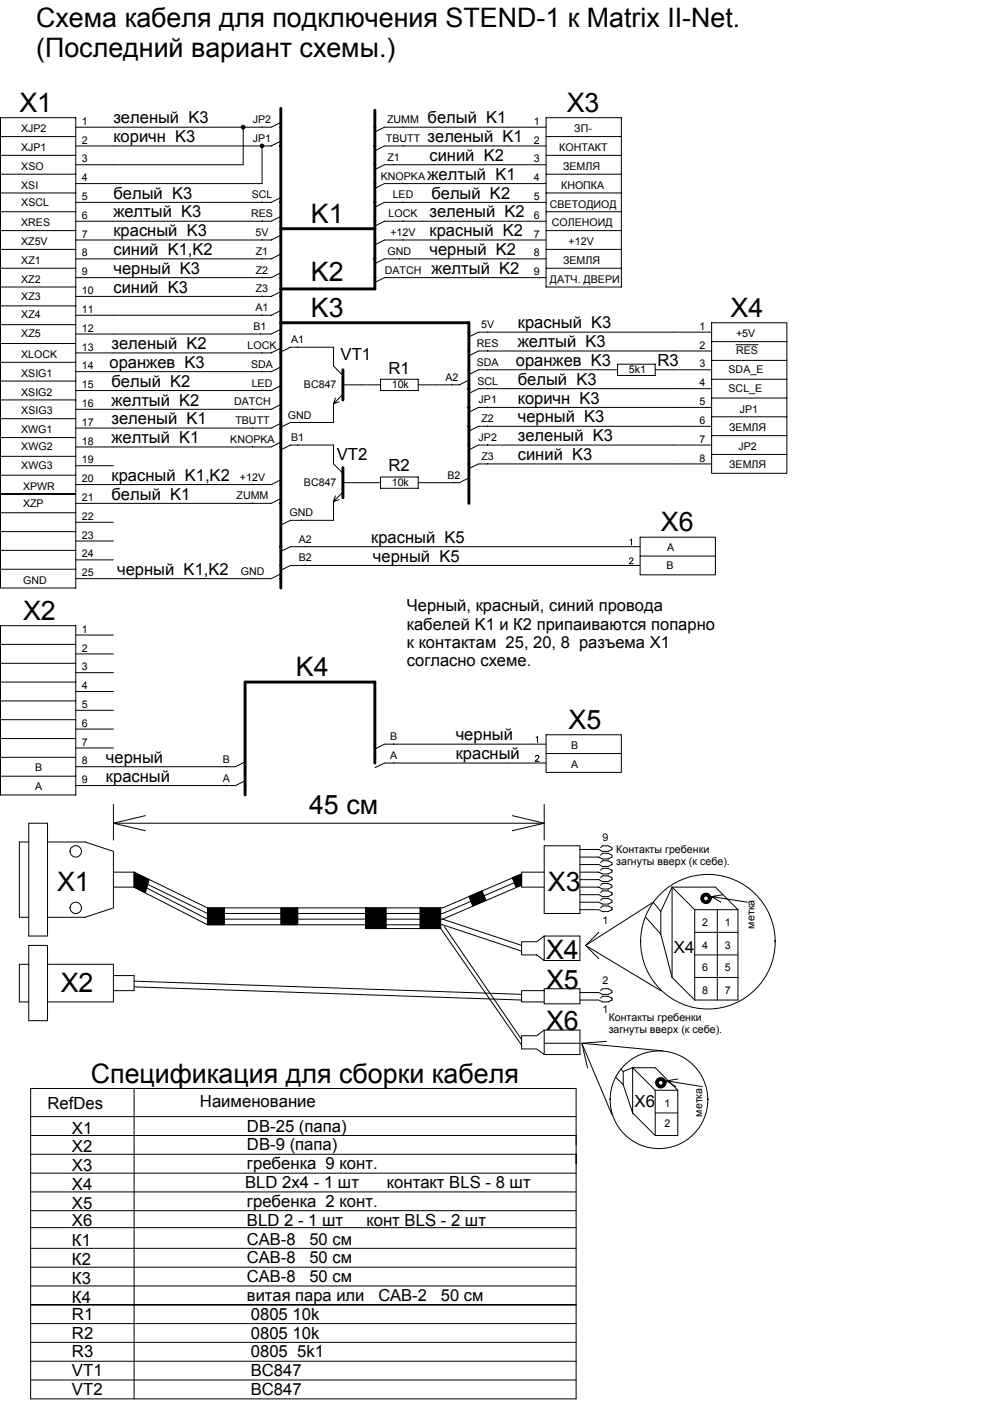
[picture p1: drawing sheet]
<svg xmlns="http://www.w3.org/2000/svg" width="210mm" height="297mm" viewBox="0 0 210 297" stroke-linecap="round" stroke-linejoin="round" font-family="sans-serif">
<g fill="none" stroke="#000" stroke-width=".21">
<path d="M.1 25h16v99.7h-16zM.1 36.9h16M.1 32.9h16M.1 29h16M16.1 27h35.5M51.6 27v7.9h-35.5M55.6 26.9l-4 .1M55.6 30.8v8.1h-39.5M59.5 29.9l-2 1h-41.4M59.5 26l-2 1h-1.9M83.5 34.8v.1M85.5 26.9v.1"/>
<path d="M85.5 30.8v.1M85.5 38.8v.1M115.8 30.9h-34.3l-2 1.1M115.8 27h-34.3l-2 1M115.8 34.9h-34.3l-2 1M115.8 38.9h-34.3l-2 1M115.8 25h15.9v35.9h-15.9zM115.8 36.9h15.9M115.8 32.9h15.9M115.8 29h15.9M.1 56.9h16M.1 52.9h16"/>
<path d="M.1 48.9h16M.1 44.9h16M.1 40.9h16M55.6 42.8v.1M55.6 46.8v.1M55.6 50.8v.1M55.6 54.8v.1M55.6 58.8v.1M59.5 57.8l-2 1.1h-41.4M59.5 53.9l-2 1h-41.4M59.5 49.9l-2 1h-41.4M59.5 45.9l-2 1h-41.4"/>
<path d="M59.5 41.9l-2 1h-41.4M84.7 54.8v.1M85.5 42.8v.1M85.5 46.8v.1M85.5 50.8v.1M85.5 58.8v.1M115.8 58.9h-34.3l-2 1M115.8 54.9h-34.3l-2 1M115.8 46.9h-34.3l-2 1M115.8 50.9h-34.3l-2 1M115.8 42.9h-34.3l-2 1M115.8 56.9h15.9"/>
<path d="M115.8 52.9h15.9M115.8 48.9h15.9M115.8 44.9h15.9M115.8 40.9h15.9M.1 76.8h16M.1 72.8h16M.1 68.8h16M.1 64.9h16M.1 60.9h16M55.2 70.7v.1M55.6 62.8h.1M55.6 66.7v.1"/>
<path d="M55.6 74.7v.1M55.6 78.7v.1M59.5 77.8l-2 1h-41.4M59.5 73.8l-2 1h-41.4M59.5 65.8l-2 1h-41.4M59.5 61.8l-2 1h-41.4M59.5 69.8l-2 1h-41.4M59.5 74.6l2.1-1h9.1v4l2 2M63.1 73.5v.1M103.4 70.3v.1M103.4 74.3v.1M103.4 78.3v.1"/>
<path d="M130.9 77.2h8v2.4h-8zM130.9 78.4h-29.4l-2.1 1M138.9 78.4h12M150.9 68.4h15.9v32h-15.9zM150.9 74.4h-49.4l-2.1 1M150.9 70.4h-49.4l-2.1 1M150.9 72.4h15.9M150.9 76.4h15.9M156.1 73.1h4.6M.1 96.8h16M.1 92.8h16M.1 88.8h16"/>
<path d="M.1 84.8h16M.1 80.8h16M16.1 98.7h7.9M53.6 86.7v.1M53.6 90.7v.1M53.6 94.7v.1M55.6 82.7v.1M59.5 89.8l-2 1h-41.4M59.5 85.8l-2 1h-41.4M59.5 81.8l-2 1h-41.4M59.5 93.7l-2 1.1h-41.4M59.5 95.4l2.1-1h9.1v4l2 2"/>
<path d="M63.1 94.3v.1M63.5 89.5v.1M70.7 85.6v4h-9.1l-2.1 1M71.1 84.4l-.4 1.2M71.9 85.2l-1.2 .4M72.7 81.6h8M72.7 83.6l-2 2M80.7 80.4h8v2.4h-8zM95.8 81.5v.1M99.4 80.6l-2 1h-8.7M103.4 82.3v.1M103.4 86.3v.1"/>
<path d="M103.4 90.3v.1M103.4 94.3v.1M103.4 98.3v.1M150.9 98.4h-49.4l-2.1 1M150.9 90.4h-49.4l-2.1 1M150.9 86.4h-49.4l-2.1 1M150.9 94.4h-49.4l-2.1 1M150.9 82.4h-49.4l-2.1 1M150.9 80.4h15.9M150.9 84.4h15.9M150.9 88.4h15.9M150.9 92.4h15.9"/>
<path d="M150.9 96.4h15.9M.1 116.7h16M.1 112.7h16M.1 108.7h16M.1 104.7h16M.1 100.8h16M16.1 110.7h7.9M16.1 114.7h7.9M16.1 118.7h7.9M53.6 102.6v.1M53.6 106.6v.1M59.5 101.7l-2 1h-41.4"/>
<path d="M59.5 105.7l-2 1h-41.4M63.9 110.2v.1M64.7 115.8v.1M64.7 119.8v.1M70.7 106.3v4h-9.1l-2.1 1M71.1 105.1l-.4 1.2M71.9 105.9l-1.2 .4M72.7 102.3h8M72.7 104.3l-2 2M80.7 101.1h8v2.4h-8zM96.2 102.2v.1M99.4 101.3l-2 1h-8.7"/>
<path d="M133.5 118.6l.2-.3h.3l.2 .2-.2 .4-.6 .6h.9M133.6 114.5l.3-.2v1.2M135.7 113.9h16v8h-16zM135.7 119.9h-74.1l-2.1 1M135.7 115.9h-74.1l-2.1 1M135.7 117.9h16M.1 132.7h16v35.9h-16zM.1 136.6h16M.1 120.7h16M16.1 134.6h7.9M16.1 138.6h7.9M53.6 122.6v.1"/>
<path d="M59.5 121.7l-2 1h-41.4M.1 156.6h16M.1 152.6h16M.1 148.6h16M.1 144.6h16M.1 140.6h16M16.1 142.6h7.9M16.1 146.6h7.9M16.1 150.6h7.9M16.1 154.6h7.9M16.1 158.6h7.9M83.5 157.7v.1"/>
<path d="M113.7 156.4l.3-.2v1.2M115.8 155.8h15.9v8h-15.9zM115.8 157.8h-34.3l-2 1M115.8 159.8h15.9M.1 164.6h16M.1 160.6h16M6.1 178.5h-2v16h2M6.1 174.5h4v24h-4zM10.1 178.5h8l5.9 2v12l-5.9 2h-8M24 170.5v7.6M24 174.5h91.4M24 174.5l6.8 1.6"/>
<path d="M30.8 172.9l-6.8 1.6M48 162.5v.1M48 166.5v.1M52 161.5l-2.1 1.1h-33.8M52 165.5l-2.1 1.1h-33.8M83.5 161.7v.1M108.6 172.9l6.8 1.6M113.5 160.5l.3-.3h.2l.3 .2-.2 .4-.6 .6h.8M115.4 170.5v7.6M115.4 179.3h7.6v14.4h-7.6zM115.4 174.5l-6.8 1.6M115.8 161.8h-34.3l-2 1"/>
<path d="M127.3 179.7l.4-.4h1.2l.9 .4v.4l-.9 .4h-1.2l-.7-.4h-4M24 188.1h4.4M24 184.9h4.4M28.4 184.9v3.2M28.4 184.9l15.6 7.6h49.9l16.7-7.2M28.4 186.1l15.6 7.6h49.9l16.7-7.2M28.4 188.1l15.6 8h49.9l16.7 5.6M28.4 186.9l15.6 8h49.9M77.5 196.9h16l17.1 24.7M93.9 194.9l16.7 5.5M94.2 196.5l16.4 23.9M102.2 188.9l-2.8 1.2"/>
<path d="M110.6 187.7l-16.7 7.2M115.4 198.5l-1.6 1.2h-3.2v2.8h3.2l1.6 1.1M115.4 198.5v5.1M115.4 184.9h-4.8v3.2h4.8M115.4 198.5h7.6v5.1h-7.6M127 197.7l-2.8 2.7M127.3 192.5l.4-.4h1.2l.9 .4v.4l-.9 .4h-1.2l-.7-.4h-4M127.3 189.3l.4-.4h1.2l.9 .4v.4l-.9 .4h-1.2l-.7-.4h-4M127.3 182.9l.4-.4h1.2l.9 .4v.4l-.9 .4h-1.2l-.7-.4h-4M127.3 190.9l.4-.4h1.2l.9 .4v.4l-.9 .4h-1.2l-.7-.4h-4M127.3 187.7l.4-.4h1.2l.9 .4v.4l-.9 .4h-1.2l-.7-.4h-4M127.3 184.5l.4-.4h1.2l.9 .4v.4l-.9 .4h-1.2l-.7-.4h-4"/>
<path d="M127.3 181.3l.4-.4h1.2l.9 .4v.4l-.9 .4h-1.2l-.7-.4h-4M127.3 186.1l.4-.4h1.2l.9 .4v.4l-.9 .4h-1.2l-.7-.4h-4M136.9 194.5l3.2 3.6M140.1 193.3l-1.6-2-14.3 9.1M140.1 193.3v4.8M140.1 198.1l2.4 9.1M142.5 188.1h9.2l4.8 4.8M142.5 188.1v19.1M142.5 188.1l-2.4 5.2M142.5 188.1l4.8 4.8M147.3 192.9v19.1M147.3 192.9h9.2"/>
<path d="M147.3 197.7h9.2M152.1 192.9v19.1M152.9 191.3l-2-1.2 7.6 1.2M153.3 189.7l-2.4 .4M156.5 192.9v19.1h-9.2M6.1 204.4h-2v8h2M6.1 200.4h4v16h-4zM10.1 204.4h13.9v8h-13.9M24 206.8h4.4v3.2h-4.4M28.4 209.2l82.2 2.8M28.4 208l82.2 2.8M110.6 212v.4h4.8"/>
<path d="M115.4 218.4l-1.6 1.2h-3.2v2.8h3.2l1.6 1.2M115.4 210h-4.8v2M115.4 209.6h7.6v3.2h-7.6zM115.4 218.4v5.2M115.4 218.4h7.6v5.2h-7.6M124.2 200.4l2.8 2.8M124.2 200.4l15.9 9.6M127.3 211.6l.4-.4h1.2l.9 .4v.4l-.9 .4h-1.2l-.7-.4h-4M127.3 210l.4-.4h1.2l.9 .4v.4l-.9 .4h-1.2l-.7-.4h-4M142.5 207.2l4.8 4.8M147.3 207.2h9.2M147.3 202.5h9.2"/>
<path d="M6.5 230.8h115.7v65.8h-115.7zM6.5 236.7h115.7M28.4 230.8v65.8M115.4 221.2h7.6M128.5 220.8l-5.1 .4 1.2 5.2M130.5 228.4l1.6 1.6M131.7 226.8l.4 .4M132.1 227.2l2-.8h4.8l4.8 4.8M132.1 227.2v2.8M132.1 230l2 6M134.1 236l4.8 4.7M138.9 231.2v9.5"/>
<path d="M138.9 231.2l-4.8-4.8v9.6M138.9 236h4.8M138.9 231.2h4.8M140.5 222.8l-17.1-1.6 6.4 15.1M141.3 229.2l2 1.2M141.3 229.2l7.6 1.2M143.7 228.8l-2.4 .4M143.7 231.2v9.5h-4.8M6.5 240.7h115.7M6.5 256.7h115.7M6.5 252.7h115.7M6.5 248.7h115.7"/>
<path d="M6.5 244.7h115.7M6.5 272.6h115.7M6.5 268.7h115.7M6.5 260.3h115.7M6.5 264.7h115.7M122.2 276.6h-115.7h115.7M6.5 292.6h115.7M6.5 288.6h115.7M6.5 284.6h115.7M6.5 280.6h115.7"/>
<circle cx="16.1" cy="192.5" r="1.21"/>
<circle cx="16.1" cy="180.5" r="1.21"/>
<circle cx="150.1" cy="199.7" r="14.3"/>
<circle cx="139.7" cy="233.2" r="10.4"/>
</g>
<g fill="#000" stroke="#000" stroke-width=".21">
<path d="M28.4 184.9l3.2 1.6-.8 2.8-2.4-1.2z" fill-rule="evenodd"/>
<path d="M44 192.5h3.6v3.6h-3.6z" fill-rule="evenodd"/>
<path d="M59.5 192.5h3.6v3.6h-3.6z" fill-rule="evenodd"/>
<path d="M77.5 192.5v4.4h4.4v-4.4z" fill-rule="evenodd"/>
<path d="M89 192.5v4.4h4.5v-4.4z" fill-rule="evenodd"/>
<path d="M99.4 190.1l2.8-1.2 .8 2-2.8 1.2z" fill-rule="evenodd"/>
<path d="M108.6 186.1l2-.8v2.4l-1.2 .4z" fill-rule="evenodd"/>
<circle cx="51.6" cy="27" r=".39"/>
<circle cx="55.6" cy="30.9" r=".39"/>
</g>
<path d="M59.5 23v101.7M79.5 23.4v37.9h-20M59.5 48.5h20M59.5 68.4h39.9v38.3M72.7 78.4v6.4M72.7 99.1v6.4M79.5 161.8v-17.2h-27.5v24" fill="none" stroke="#000" stroke-width=".61"/>
<g fill="none" stroke="#000" stroke-width=".8">
<circle cx="149.7" cy="190.5" r=".81"/>
<circle cx="140.1" cy="229.6" r=".81"/>
</g>
<g font-size="5.7">
<text x="7.7" y="5.8">Схема кабеля для подключения STEND-1 к Matrix II-Net.</text>
<text x="7.7" y="12.1">(Последний вариант схемы.)</text>
<text x="4.1" y="23.7">Х1</text>
<text x="120.2" y="23.7">Х3</text>
<text x="65.9" y="47.3">K1</text>
<text x="65.9" y="59.6">K2</text>
<text x="65.9" y="67.2">K3</text>
<text x="154.9" y="67.2">Х4</text>
<text x="140.1" y="112.7">Х6</text>
<text x="4.9" y="131.4">Х2</text>
<text x="62.7" y="143.4">K4</text>
<text x="120.6" y="154.6">Х5</text>
<text x="65.5" y="172.5">45 см</text>
<text x="12.1" y="188.9">Х1</text>
<text x="116.2" y="188.9">Х3</text>
<text x="115.8" y="203.2">Х4</text>
<text x="115.8" y="209.6">Х5</text>
<text x="12.9" y="210.4">Х2</text>
<text x="115.8" y="218.4">Х6</text>
<text x="19.3" y="229.6">Спецификация для сборки кабеля</text>
</g>
<g font-size="3.5">
<text x="24" y="26.2">зеленый K3</text>
<text x="90.7" y="26.2">белый K1</text>
<text x="24" y="30.1">коричн K3</text>
<text x="90.7" y="30.1">зеленый K1</text>
<text x="91.1" y="34.1">синий K2</text>
<text x="90.7" y="38.1">желтый K1</text>
<text x="24" y="42.1">белый K3</text>
<text x="24" y="46.1">желтый K3</text>
<text x="91.1" y="46.1">зеленый K2</text>
<text x="91.5" y="42.1">белый K2</text>
<text x="24" y="50.1">красный K3</text>
<text x="91.1" y="50.1">красный K2</text>
<text x="24" y="58.1">черный K3</text>
<text x="24" y="54.1">синий K1,K2</text>
<text x="91.1" y="54.1">черный K2</text>
<text x="91.5" y="58.1">желтый K2</text>
<text x="24" y="62">синий K3</text>
<text x="109.8" y="69.6">красный K3</text>
<text x="23.2" y="78">оранжев K3</text>
<text x="23.6" y="74">зеленый K2</text>
<text x="72.2" y="76.4">VT1</text>
<text x="109.4" y="77.6">оранжев K3</text>
<text x="109.8" y="73.6">желтый K3</text>
<text x="139.4" y="77.6">R3</text>
<text x="23.6" y="82">белый K2</text>
<text x="82.4" y="79.2">R1</text>
<text x="109.8" y="81.6">белый K3</text>
<text x="23.6" y="86">желтый K2</text>
<text x="23.6" y="90">зеленый K1</text>
<text x="109.8" y="85.6">коричн K3</text>
<text x="109.8" y="89.6">черный K3</text>
<text x="23.6" y="94">желтый K1</text>
<text x="109.8" y="93.6">зеленый K3</text>
<text x="23.6" y="101.9">красный K1,K2</text>
<text x="71.4" y="97.6">VT2</text>
<text x="82.4" y="99.9">R2</text>
<text x="109.8" y="97.6">синий K3</text>
<text x="23.6" y="105.9">белый K1</text>
<text x="78.7" y="115.1">красный K5</text>
<text x="79.1" y="119.1">черный K5</text>
<text x="24.8" y="121.9">черный K1,K2</text>
<text x="86.3" y="129.6">Черный, красный, синий провода</text>
<text x="86.3" y="137.4">к контактам 25, 20, 8 разъема Х1</text>
<text x="86.3" y="133.5">кабелей K1 и К2 припаиваются попарно</text>
<text x="86.3" y="141.3">согласно схеме.</text>
<text x="22.5" y="161.8">черный</text>
<text x="96.6" y="161">красный</text>
<text x="96.6" y="157">черный</text>
<text x="22.5" y="165.8">красный</text>
<text x="142.9" y="202.1">Х4</text>
<text x="10.1" y="235.2">RefDes</text>
<text x="42.4" y="234.8">Наименование</text>
<text x="52.4" y="239.9">DB-25 (папа)</text>
<text x="134.5" y="234.8">Х6</text>
<text x="15.3" y="244.3">Х2</text>
<text x="15.3" y="240.3">Х1</text>
<text x="52.4" y="243.9">DB-9 (папа)</text>
<text x="15.3" y="248.3">Х3</text>
<text x="52" y="251.9">BLD 2x4 - 1 шт</text>
<text x="52.4" y="247.9">гребенка 9 конт.</text>
<text x="82" y="251.9">контакт BLS - 8 шт</text>
<text x="15.3" y="256.3">Х5</text>
<text x="15.3" y="252.3">Х4</text>
<text x="52.4" y="255.9">гребенка 2 конт.</text>
<text x="15.3" y="259.9">Х6</text>
<text x="52.4" y="263.9">CAB-8</text>
<text x="52.4" y="259.9">BLD 2 - 1 шт</text>
<text x="65.6" y="263.9">50 см</text>
<text x="77.7" y="259.9">конт BLS - 2 шт</text>
<text x="15.3" y="264.3">К1</text>
<text x="15.3" y="268.3">К2</text>
<text x="52.4" y="267.9">CAB-8</text>
<text x="65.6" y="267.9">50 см</text>
<text x="15.3" y="272.2">К3</text>
<text x="52.4" y="271.8">CAB-8</text>
<text x="52.4" y="275.8">витая пара или</text>
<text x="65.6" y="271.8">50 см</text>
<text x="80.2" y="275.8">CAB-2</text>
<text x="93.5" y="275.8">50 см</text>
<text x="15.3" y="276.2">К4</text>
<text x="15.3" y="279.8">R1</text>
<text x="53.2" y="279.8">0805 10k</text>
<text x="15.3" y="287.8">R3</text>
<text x="15.3" y="283.8">R2</text>
<text x="53.2" y="287.8">0805 5k1</text>
<text x="53.2" y="283.8">0805 10k</text>
<text x="15.3" y="291.8">VT1</text>
<text x="53.2" y="291.8">BC847</text>
<text x="15.3" y="295.8">VT2</text>
<text x="53.2" y="295.8">BC847</text>
</g>
<g font-size="2.3">
<text x="4.5" y="28">XJP2</text>
<text x="17.4" y="26.5">1</text>
<text x="53.6" y="26.1">JP2</text>
<text x="82.1" y="26.1">ZUMM</text>
<text x="113.2" y="26.5">1</text>
<text x="121.8" y="28">ЗП-</text>
<text x="4.5" y="32">XJP1</text>
<text x="17.4" y="30.4">2</text>
<text x="17.4" y="34.4">3</text>
<text x="53.6" y="30.1">JP1</text>
<text x="81.8" y="30.1">TBUTT</text>
<text x="82.1" y="34.1">Z1</text>
<text x="113.2" y="30.4">2</text>
<text x="113.2" y="34.4">3</text>
<text x="118.6" y="32">КОНТАКТ</text>
<text x="4.5" y="40">XSI</text>
<text x="4.5" y="36">XSO</text>
<text x="17.4" y="38.4">4</text>
<text x="80.8" y="38.1">KNOPKA</text>
<text x="113.2" y="38.4">4</text>
<text x="119" y="40">КНОПКА</text>
<text x="119.4" y="36">ЗЕМЛЯ</text>
<text x="4.5" y="47.9">XRES</text>
<text x="4.5" y="43.6">XSCL</text>
<text x="17.4" y="42.4">5</text>
<text x="17.4" y="46.4">6</text>
<text x="53.2" y="46.1">RES</text>
<text x="53.4" y="42.1">SCL</text>
<text x="82.4" y="46.1">LOCK</text>
<text x="83.3" y="42.1">LED</text>
<text x="113.2" y="42.4">5</text>
<text x="113.2" y="46.4">6</text>
<text x="116.6" y="44">СВЕТОДИОД</text>
<text x="117" y="48">СОЛЕНОИД</text>
<text x="4.5" y="52">XZ5V</text>
<text x="17.4" y="50.4">7</text>
<text x="54.2" y="50">5V</text>
<text x="82.8" y="50">+12V</text>
<text x="113.2" y="50.4">7</text>
<text x="120.6" y="52">+12V</text>
<text x="4.5" y="59.9">XZ2</text>
<text x="4.5" y="56">XZ1</text>
<text x="17.4" y="54.4">8</text>
<text x="17.4" y="58.4">9</text>
<text x="54.2" y="54">Z1</text>
<text x="54.2" y="58">Z2</text>
<text x="81.6" y="58">DATCH</text>
<text x="82.1" y="54">GND</text>
<text x="113.2" y="54.4">8</text>
<text x="113.2" y="58.4">9</text>
<text x="116.6" y="59.9">ДАТЧ. ДВЕРИ</text>
<text x="119.4" y="56">ЗЕМЛЯ</text>
<text x="4.5" y="63.5">XZ3</text>
<text x="17.4" y="62.3">10</text>
<text x="54.2" y="66">A1</text>
<text x="54.2" y="62">Z3</text>
<text x="4.5" y="67.5">XZ4</text>
<text x="4.5" y="71.5">XZ5</text>
<text x="17.4" y="66.3">11</text>
<text x="17.4" y="70.3">12</text>
<text x="53.8" y="70">B1</text>
<text x="102" y="69.6">5V</text>
<text x="148.3" y="69.9">1</text>
<text x="156.1" y="71.5">+5V</text>
<text x="4.5" y="75.8">XLOCK</text>
<text x="17.4" y="74.3">13</text>
<text x="52.5" y="74">LOCK</text>
<text x="53.2" y="78">SDA</text>
<text x="61.7" y="72.8">A1</text>
<text x="101.1" y="73.6">RES</text>
<text x="101.1" y="77.6">SDA</text>
<text x="148.3" y="73.9">2</text>
<text x="148.3" y="77.9">3</text>
<text x="156.1" y="75.1">RES</text>
<text x="4.5" y="79.8">XSIG1</text>
<text x="4.5" y="83.9">XSIG2</text>
<text x="17.4" y="78.3">14</text>
<text x="17.4" y="82.3">15</text>
<text x="53.4" y="82">LED</text>
<text x="64.5" y="82.4">BC847</text>
<text x="83.1" y="82.3">10k</text>
<text x="94.4" y="80.8">A2</text>
<text x="101.2" y="81.6">SCL</text>
<text x="133.3" y="79.1">5k1</text>
<text x="148.3" y="81.9">4</text>
<text x="154.5" y="79.1">SDA_E</text>
<text x="154.5" y="83.1">SCL_E</text>
<text x="4.5" y="87.9">XSIG3</text>
<text x="17.4" y="86.3">16</text>
<text x="49.7" y="85.9">DATCH</text>
<text x="49.9" y="89.9">TBUTT</text>
<text x="61" y="88.7">GND</text>
<text x="101.5" y="85.5">JP1</text>
<text x="102.1" y="89.5">Z2</text>
<text x="148.3" y="85.9">5</text>
<text x="148.3" y="89.9">6</text>
<text x="156.9" y="87.5">JP1</text>
<text x="4.5" y="91.9">XWG1</text>
<text x="4.5" y="95.4">XWG2</text>
<text x="17.4" y="90.3">17</text>
<text x="17.4" y="94.3">18</text>
<text x="48.8" y="93.9">KNOPKA</text>
<text x="61.7" y="93.5">B1</text>
<text x="101.5" y="93.5">JP2</text>
<text x="148.3" y="93.9">7</text>
<text x="154.6" y="91.3">ЗЕМЛЯ</text>
<text x="156.6" y="95.3">JP2</text>
<text x="4.5" y="99.4">XWG3</text>
<text x="17.4" y="98.2">19</text>
<text x="50.9" y="101.9">+12V</text>
<text x="94.8" y="101.5">B2</text>
<text x="102.1" y="97.5">Z3</text>
<text x="148.3" y="97.9">8</text>
<text x="154.6" y="99.3">ЗЕМЛЯ</text>
<text x="4.9" y="103.8">XPWR</text>
<text x="4.9" y="107.4">XZP</text>
<text x="17.4" y="102.2">20</text>
<text x="17.4" y="106.2">21</text>
<text x="50.2" y="105.9">ZUMM</text>
<text x="64.5" y="103.1">BC847</text>
<text x="83.1" y="103">10k</text>
<text x="17.4" y="110.2">22</text>
<text x="61.4" y="109.5">GND</text>
<text x="17.4" y="114.2">23</text>
<text x="17.4" y="118.2">24</text>
<text x="63.4" y="115.1">A2</text>
<text x="63.4" y="119">B2</text>
<text x="141.4" y="116.9">A</text>
<text x="4.9" y="123.8">GND</text>
<text x="17.4" y="122.2">25</text>
<text x="51.1" y="121.8">GND</text>
<text x="141.3" y="120.6">B</text>
<text x="17.4" y="134.1">1</text>
<text x="17.4" y="138.1">2</text>
<text x="17.4" y="142.1">3</text>
<text x="17.4" y="146.1">4</text>
<text x="17.4" y="150.1">5</text>
<text x="17.4" y="154.1">6</text>
<text x="17.4" y="158.1">7</text>
<text x="47.2" y="161.7">B</text>
<text x="82.7" y="156.9">B</text>
<text x="82.7" y="160.9">A</text>
<text x="121.1" y="158.7">B</text>
<text x="7.4" y="167.5">A</text>
<text x="7.4" y="163.5">B</text>
<text x="17.4" y="162.1">8</text>
<text x="17.4" y="166.1">9</text>
<text x="47.2" y="165.7">A</text>
<text x="121.1" y="162.7">A</text>
<text x="127.7" y="178.4">9</text>
<text x="130.7" y="183.5">загнуты вверх (к себе).</text>
<text x="130.7" y="181">Контакты гребенки</text>
<text x="127.7" y="196">1</text>
<text x="148.9" y="196.4">2</text>
<text x="153.7" y="196.4">1</text>
<text x="160" y="196.9" transform="rotate(-90 160 196.9)">метка</text>
<text x="148.9" y="201.1">4</text>
<text x="153.7" y="201.1">3</text>
<text x="127.7" y="208.7">2</text>
<text x="148.9" y="205.9">6</text>
<text x="153.7" y="205.9">5</text>
<text x="127.7" y="214.7">1</text>
<text x="148.9" y="210.7">8</text>
<text x="153.7" y="210.7">7</text>
<text x="129.1" y="219">загнуты вверх (к себе).</text>
<text x="129.1" y="216.5">Контакты гребенки</text>
<text x="140.9" y="239">2</text>
<text x="140.9" y="234.7">1</text>
<text x="148.8" y="236.7" transform="rotate(-90 148.8 236.7)">метка</text>
</g>
</svg>
